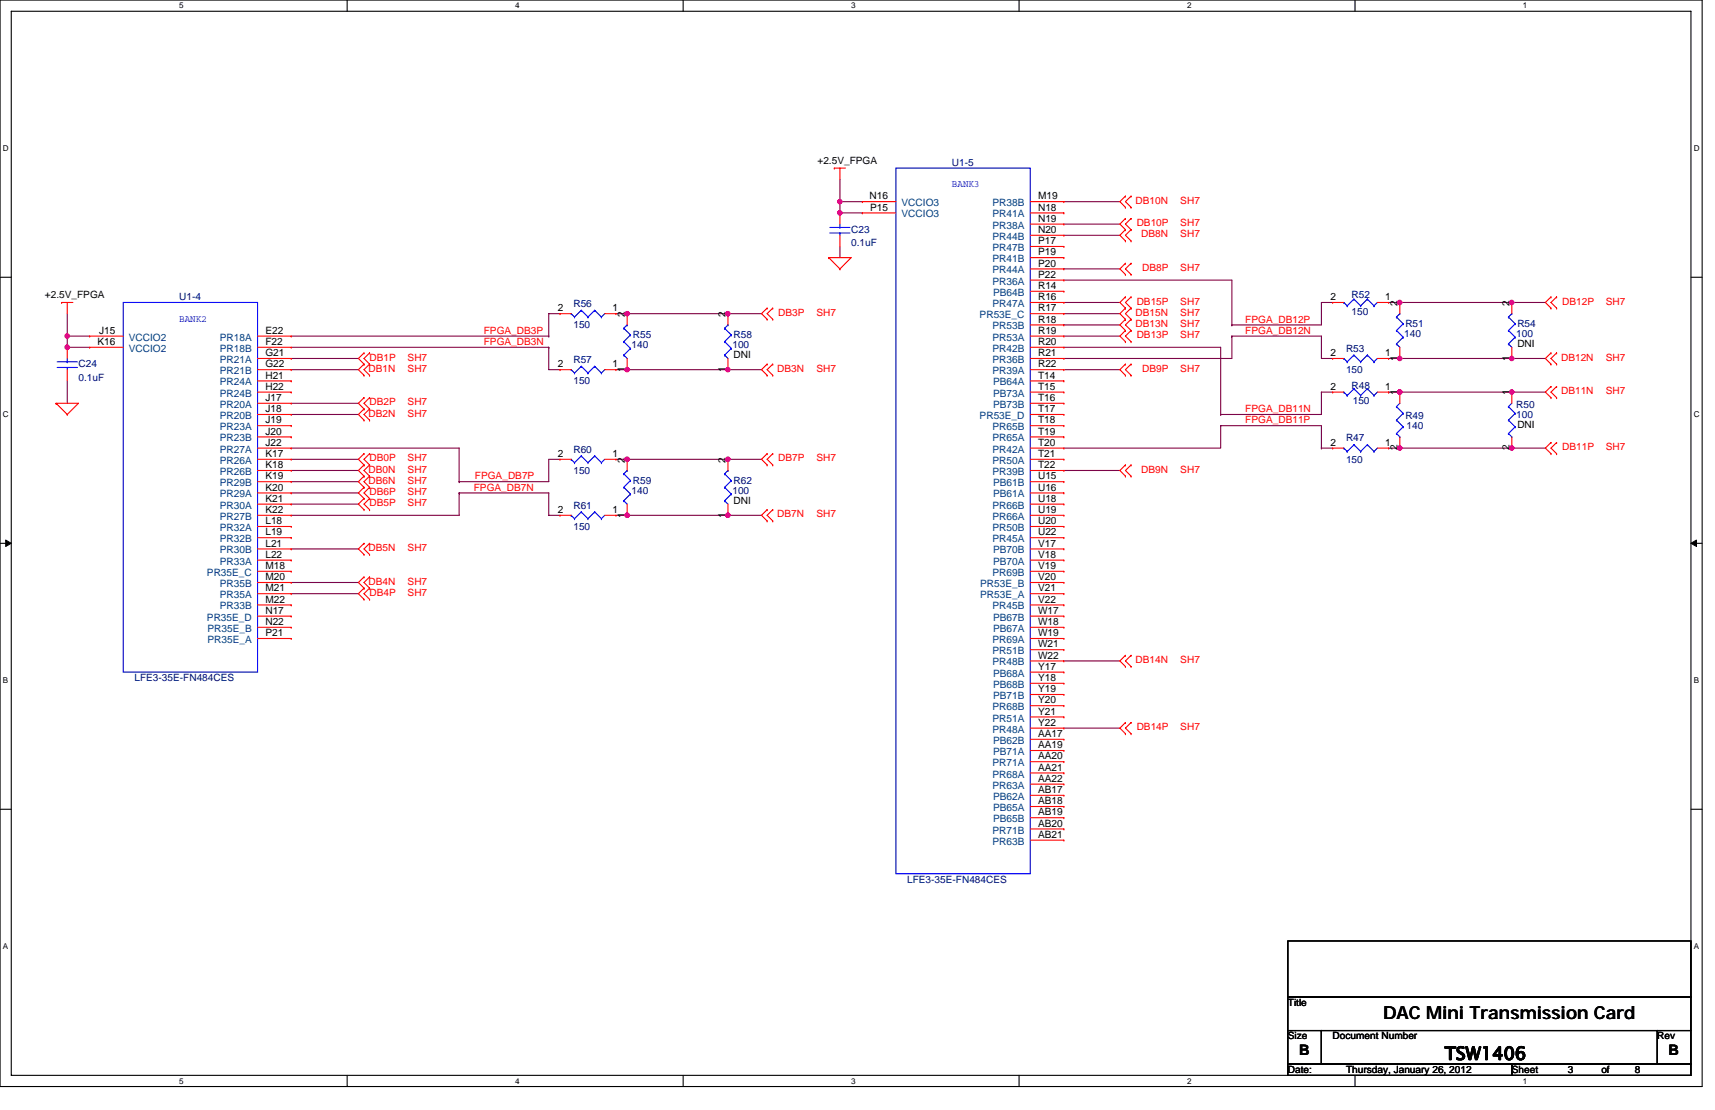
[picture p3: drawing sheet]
<svg xmlns="http://www.w3.org/2000/svg" width="432mm" height="279mm" viewBox="0 0 432 279" stroke-linecap="round" stroke-linejoin="round" font-family="sans-serif">
<path d="M0 0h428.6v273.5h-428.6zM2.8 2.8h422.9v267.9h-422.9z" fill="none" stroke="#000" stroke-width=".28"/>
<g fill="#fff">
<path d="M45.1 .3h1.1v2.3h-1.1z"/>
<path d="M45.1 271h1.1v2.2h-1.1z"/>
</g>
<path d="M87.4 0v2.8M87.4 270.7v2.8" fill="none" stroke="#000" stroke-width=".28"/>
<g fill="#fff">
<path d="M129.7 .3h1.1v2.3h-1.1z"/>
<path d="M129.7 271h1.1v2.2h-1.1z"/>
</g>
<path d="M172 0v2.8M172 270.7v2.8" fill="none" stroke="#000" stroke-width=".28"/>
<g fill="#fff">
<path d="M214.3 .3h1.1v2.3h-1.1z"/>
<path d="M214.3 271h1.1v2.2h-1.1z"/>
</g>
<path d="M256.6 0v2.8M256.6 270.7v2.8" fill="none" stroke="#000" stroke-width=".28"/>
<g fill="#fff">
<path d="M298.9 .3h1.1v2.3h-1.1z"/>
<path d="M298.9 271h1.1v2.2h-1.1z"/>
</g>
<path d="M341.2 0v2.8M341.2 270.7v2.8" fill="none" stroke="#000" stroke-width=".28"/>
<g fill="#fff">
<path d="M383.5 .3h1.1v2.3h-1.1z"/>
<path d="M383.5 271h1.1v2.2h-1.1z"/>
<path d="M.7 36.3h1.5v2.3h-1.5z"/>
<path d="M426.5 36.3h1.4v2.3h-1.4z"/>
<path d="M.7 103.3h1.5v2.2h-1.5z"/>
<path d="M426.5 103.3h1.4v2.2h-1.4z"/>
</g>
<path d="M0 69.8h2.8M425.7 69.8h2.9" fill="none" stroke="#000" stroke-width=".28"/>
<g fill="#fff">
<path d="M.7 170.2h1.4v2.3h-1.4z"/>
<path d="M426.5 170.2h1.3v2.3h-1.3z"/>
</g>
<path d="M0 136.8h2.8M425.7 136.8h2.9" fill="none" stroke="#000" stroke-width=".28"/>
<path d="M1.4 135.9l1.4 .9-1.4 .8zM425.7 136.8l1.4-.9v1.7z" fill="#000" stroke="#000" stroke-width=".25"/>
<g fill="#fff">
<path d="M.7 237.2h1.4v2.2h-1.4z"/>
<path d="M426.4 237.2h1.4v2.2h-1.4z"/>
</g>
<path d="M0 203.7h2.8M425.7 203.7h2.9M324.3 236.9h101.4v14.1h-101.4zM324.3 251h101.4v8.4h-101.4zM324.3 259.4h8.4v8.5h-8.4zM332.7 259.4h84.6v8.5h-84.6zM417.3 259.4h8.4v8.5h-8.4zM324.3 267.9h56.3v2.8h-56.3zM380.6 267.9h45.1v2.8h-45.1z" fill="none" stroke="#000" stroke-width=".28"/>
<g fill="none" stroke="#800040" stroke-width=".28">
<path d="M211.5 50.8h.1M211.5 50.8v2.8h5.6M211.5 50.8h5.6M211.5 45.1v5.7M267.9 50.8h14.1M267.9 56.4h14.1M267.9 59.2h14.1M16.9 79v5.6h5.7M141 79h-2.8v5.6M155.1 79h2.8M157.9 79h.1M157.9 79h33.8"/>
<path d="M183.3 79h.1M211.5 62v2.9M267.9 70.5h42.3v11.3M267.9 67.7h14.1M267.9 76.1h14.1M267.9 79h14.1M335.5 76.1h-2.8v5.7h-22.5M349.6 76.1h2.8M352.4 76.1h36.7M352.4 76.1h.1M16.9 95.9v5.6M16.9 87.4h.1"/>
<path d="M16.9 84.6h.1M16.9 87.4h5.7M16.9 84.6v2.8M73.3 93h16.9M73.3 90.2h16.9M73.3 87.4h64.9M73.3 84.6h64.9M138.2 87.4v5.6h2.8M138.2 84.6h.1M138.2 87.4h.1M155.1 93h2.8M157.9 93h.1"/>
<path d="M157.9 93h33.8M183.3 93h.1M267.9 81.8h14.1M267.9 84.6h14.1M267.9 93h14.1M267.9 87.4h39.4v16.9M310.2 84.6v5.6h-42.3M310.2 81.8h.1M310.2 84.6h.1M310.2 84.6h22.5v5.6h2.8M335.5 98.7h-2.8v5.6h-25.4M349.6 90.2h2.8"/>
<path d="M349.6 98.7h.1M349.6 98.7h39.5M352.4 90.2h36.7M352.4 90.2h.1M352.4 98.7h.1M73.3 104.3h16.9M73.3 101.5h16.9M73.3 118.4h16.9M73.3 115.6h16.9M73.3 112.8h42.3v8.4M141 115.6h-2.8v5.6h-22.6M155.1 115.6h2.8"/>
<path d="M157.9 115.6h.1M157.9 115.6h33.8M183.3 115.6h.1M267.9 118.4h14.1M307.3 104.3h.1M307.3 107.1h.1M307.3 107.1v5.7h-39.4M307.3 107.1h25.4v5.7M332.7 112.8h2.8M332.7 112.8h.1M349.6 112.8h2.8M352.4 112.8h36.7"/>
<path d="M352.4 112.8h.1M73.3 121.2h16.9M73.3 124.1h16.9M73.3 138.2h16.9M73.3 126.9h16.9M115.6 124.1v5.6h-42.3M115.6 121.2h.1M115.6 124.1h.1M115.6 124.1h22.6v5.6h2.8M155.1 129.7h2.8M157.9 129.7h.1M157.9 129.7h33.8"/>
<path d="M183.3 129.7h.1M73.3 146.6h16.9M73.3 149.4h16.9M267.9 166.4h14.1M267.9 183.3h14.1"/>
</g>
<g fill="#f0f" stroke="#f0f" stroke-width=".28">
<circle cx="16.9" cy="87.4" r=".57"/>
<circle cx="211.5" cy="53.6" r=".55"/>
<circle cx="211.5" cy="50.8" r=".55"/>
<circle cx="16.9" cy="84.6" r=".56"/>
<circle cx="380.6" cy="76.1" r=".55"/>
<circle cx="352.4" cy="76.1" r=".55"/>
<circle cx="380.6" cy="90.2" r=".55"/>
<circle cx="352.4" cy="90.2" r=".55"/>
<circle cx="183.3" cy="93" r=".55"/>
<circle cx="183.3" cy="78.9" r=".55"/>
<circle cx="157.9" cy="93" r=".56"/>
<circle cx="157.9" cy="78.9" r=".56"/>
<circle cx="183.3" cy="129.7" r=".56"/>
<circle cx="183.3" cy="115.6" r=".56"/>
<circle cx="157.9" cy="129.7" r=".57"/>
<circle cx="157.9" cy="115.6" r=".57"/>
<circle cx="380.6" cy="112.8" r=".55"/>
<circle cx="352.4" cy="112.8" r=".55"/>
<circle cx="352.4" cy="98.7" r=".55"/>
<circle cx="380.6" cy="98.7" r=".55"/>
</g>
<g fill="none" stroke="#f00" stroke-width=".28">
<path d="M210.1 42.3h.1M210.1 42.3h2.8M211.5 42.3v2.8M211.5 59.2v2.8M211.5 53.6h.1M211.5 53.6v2.8M217.1 50.8h.1M217.1 53.6h.1M217.1 50.8h8.5M217.1 53.6h8.5M259.4 50.8h8.5M259.4 53.6h8.5"/>
<path d="M259.4 56.4h8.5M259.4 59.2h8.5M267.9 50.8h.1M267.9 53.6h.1M267.9 56.4h.1M267.9 59.2h.1M283.4 57.8h.1M283.4 55h.1M283.4 52.2h.1M283.4 49.4h.1M283.4 57.8l-1.4 1.4 1.4 1.4M283.4 55l-1.4 1.4 1.4 1.4"/>
<path d="M283.4 49.4l-1.4 1.4 1.4 1.4M284.8 57.8h.1M284.8 55h.1M284.8 49.4h.1M284.8 52.2h.1M284.8 57.8l-1.4 1.4 1.4 1.4M284.8 55l-1.4 1.4 1.4 1.4M284.8 49.4l-1.4 1.4 1.4 1.4M15.5 76.1h.1M15.5 76.1h2.9M16.9 76.1v2.9M141 79h.1"/>
<path d="M141 79h2.8M152.3 79h2.8M155.1 79h.1M157.9 79h.1M157.9 79v2.8M183.3 79h.1M183.3 79v2.8M193.1 77.6h.1M193.1 77.6l-1.4 1.4 1.4 1.4M194.6 77.6h.1M194.6 77.6l-1.5 1.4 1.5 1.4M208.7 64.9h5.6l-2.8 2.8"/>
<path d="M208.7 64.9h.1M208.7 64.9l2.8 2.8M211.5 67.7h.1M259.4 76.1h8.5M259.4 79h8.5M259.4 62h8.5M259.4 64.9h8.5M259.4 67.7h8.5M259.4 70.5h8.5M259.4 73.3h8.5M267.9 62h.1M267.9 64.9h.1"/>
<path d="M267.9 67.7h.1M267.9 70.5h.1M267.9 73.3h.1M267.9 76.1h.1M267.9 79h.1M283.4 60.6h.1M283.4 77.6h.1M283.4 74.7h.1M283.4 69.1h.1M283.4 66.3h.1M283.4 74.7l-1.4 1.4 1.4 1.5M283.4 77.6l-1.4 1.4 1.4 1.4"/>
<path d="M283.4 66.3l-1.4 1.4 1.4 1.4M284.8 60.6h.1M284.8 74.7h.1M284.8 77.6h.1M284.8 66.3h.1M284.8 69.1h.1M284.8 74.7l-1.4 1.4 1.4 1.5M284.8 77.6l-1.4 1.4 1.4 1.4M284.8 66.3l-1.4 1.4 1.4 1.4M335.5 76.1h.1M335.5 76.1h2.8M346.8 76.1h2.8"/>
<path d="M349.6 76.1h.1M352.4 76.1h.1M352.4 76.1v2.9M380.6 76.1h.1M380.6 76.1v2.9M390.5 77.6h.1M390.5 74.7h.1M390.5 74.7l-1.4 1.4 1.4 1.5M391.9 74.7h.1M391.9 77.6h.1M391.9 74.7l-1.4 1.4 1.4 1.5M16.9 93v2.9"/>
<path d="M16.9 87.4h.1M16.9 87.4v2.8M22.6 84.6h.1M22.6 87.4h.1M22.6 84.6h8.4M22.6 87.4h8.4M64.9 90.2h8.4M64.9 84.6h8.4M64.9 87.4h8.4M64.9 93h8.4M64.9 95.9h8.4M64.9 98.7h8.4"/>
<path d="M73.3 84.6h.1M73.3 87.4h.1M73.3 90.2h.1M73.3 93h.1M73.3 95.9h.1M73.3 98.7h.1M91.7 91.7h.1M91.7 88.8h.1M91.7 94.5h.1M91.7 88.8l-1.5 1.4 1.5 1.5M91.7 91.7l-1.5 1.3 1.5 1.5M93 88.8h.1"/>
<path d="M93 91.7h.1M93 94.5h.1M93 88.8l-1.3 1.4 1.3 1.5M93 91.7l-1.3 1.3 1.3 1.5M141 93h.1M141 93h2.8M152.3 93h2.8M155.1 93h.1M157.9 93h.1M157.9 90.2v2.8M183.3 93h.1M183.3 90.2v2.8"/>
<path d="M193.1 80.4h.1M193.1 94.5h.1M193.1 91.7h.1M193.1 91.7l-1.4 1.3 1.4 1.5M194.6 80.4h.1M194.6 91.7h.1M194.6 94.5h.1M194.6 91.7l-1.5 1.3 1.5 1.5M259.4 90.2h8.5M259.4 84.6h8.5M259.4 87.4h8.5M259.4 93h8.5"/>
<path d="M259.4 95.9h8.5M259.4 98.7h8.5M259.4 81.8h8.5M267.9 81.8h.1M267.9 84.6h.1M267.9 87.4h.1M267.9 90.2h.1M267.9 93h.1M267.9 95.9h.1M267.9 98.7h.1M283.4 80.4h.1M283.4 86h.1"/>
<path d="M283.4 83.2h.1M283.4 94.5h.1M283.4 91.7h.1M283.4 83.2l-1.4 1.4 1.4 1.4M283.4 91.7l-1.4 1.3 1.4 1.5M283.4 80.4l-1.4 1.4 1.4 1.4M284.8 80.4h.1M284.8 83.2h.1M284.8 86h.1M284.8 91.7h.1M284.8 94.5h.1M284.8 83.2l-1.4 1.4 1.4 1.4"/>
<path d="M284.8 91.7l-1.4 1.3 1.4 1.5M284.8 80.4l-1.4 1.4 1.4 1.4M335.5 90.2h.1M335.5 98.7h.1M335.5 90.2h2.8M335.5 98.7h2.8M346.8 90.2h2.8M346.8 98.7h2.8M349.6 90.2h.1M349.6 98.7h.1M352.4 90.2h.1M352.4 98.7h.1"/>
<path d="M352.4 87.4v2.8M352.4 98.7v2.8M380.6 90.2h.1M380.6 98.7h.1M380.6 87.4v2.8M380.6 98.7v2.8M390.5 91.7h.1M390.5 88.8h.1M390.5 97.3h.1M390.5 88.8l-1.4 1.4 1.4 1.5M390.5 97.3l-1.4 1.4 1.4 1.4M391.9 88.8h.1"/>
<path d="M391.9 91.7h.1M391.9 97.3h.1M391.9 88.8l-1.4 1.4 1.4 1.5M391.9 97.3l-1.4 1.4 1.4 1.4M14.1 101.5h5.6l-2.8 2.8M14.1 101.5h.1M14.1 101.5l2.8 2.8M16.9 104.3h.1M64.9 101.5h8.4M64.9 104.3h8.4M64.9 107.1h8.4M64.9 110h8.4"/>
<path d="M64.9 112.8h8.4M64.9 115.6h8.4M64.9 118.4h8.4M73.3 101.5h.1M73.3 104.3h.1M73.3 107.1h.1M73.3 110h.1M73.3 112.8h.1M73.3 115.6h.1M73.3 118.4h.1M91.7 102.9h.1M91.7 100.1h.1"/>
<path d="M91.7 105.7h.1M91.7 117h.1M91.7 114.2h.1M91.7 119.8h.1M91.7 100.1l-1.5 1.4 1.5 1.4M91.7 102.9l-1.5 1.4 1.5 1.4M91.7 114.2l-1.5 1.4 1.5 1.4M91.7 119.8l-1.5 1.4 1.5 1.5M91.7 117l-1.5 1.4 1.5 1.4M93 100.1h.1M93 102.9h.1M93 105.7h.1"/>
<path d="M93 114.2h.1M93 117h.1M93 119.8h.1M93 100.1l-1.3 1.4 1.3 1.4M93 102.9l-1.3 1.4 1.3 1.4M93 114.2l-1.3 1.4 1.3 1.4M93 119.8l-1.3 1.4 1.3 1.5M93 117l-1.3 1.4 1.3 1.4M141 115.6h.1M141 115.6h2.8M152.3 115.6h2.8M155.1 115.6h.1"/>
<path d="M157.9 115.6h.1M157.9 115.6v2.8M183.3 115.6h.1M183.3 115.6v2.8M193.1 117h.1M193.1 114.2h.1M193.1 114.2l-1.4 1.4 1.4 1.4M194.6 114.2h.1M194.6 117h.1M194.6 114.2l-1.5 1.4 1.5 1.4M259.4 101.5h8.5M259.4 104.3h8.5"/>
<path d="M259.4 107.1h8.5M259.4 110h8.5M259.4 112.8h8.5M259.4 115.6h8.5M259.4 118.4h8.5M267.9 101.5h.1M267.9 104.3h.1M267.9 107.1h.1M267.9 110h.1M267.9 112.8h.1M267.9 115.6h.1M267.9 118.4h.1"/>
<path d="M283.4 119.8h.1M283.4 117h.1M283.4 117l-1.4 1.4 1.4 1.4M284.8 117h.1M284.8 119.8h.1M284.8 117l-1.4 1.4 1.4 1.4M335.5 112.8h.1M335.5 112.8h2.8M346.8 112.8h2.8M349.6 112.8h.1M352.4 112.8h.1M352.4 110v2.8"/>
<path d="M380.6 112.8h.1M380.6 110v2.8M390.5 111.4h.1M390.5 114.2h.1M390.5 100.1h.1M390.5 111.4l-1.4 1.4 1.4 1.4M391.9 114.2h.1M391.9 111.4h.1M391.9 100.1h.1M391.9 111.4l-1.4 1.4 1.4 1.4M64.9 121.2h8.4M64.9 124.1h8.4"/>
<path d="M64.9 126.9h8.4M64.9 129.7h8.4M64.9 132.5h8.4M64.9 135.3h8.4M64.9 138.2h8.4M73.3 121.2h.1M73.3 124.1h.1M73.3 126.9h.1M73.3 129.7h.1M73.3 132.5h.1M73.3 135.3h.1M73.3 138.2h.1"/>
<path d="M91.7 125.5h.1M91.7 122.7h.1M91.7 128.3h.1M91.7 139.6h.1M91.7 136.8h.1M91.7 122.7l-1.5 1.4 1.5 1.4M91.7 125.5l-1.5 1.4 1.5 1.4M91.7 136.8l-1.5 1.4 1.5 1.4M93 122.7h.1M93 125.5h.1M93 128.3h.1M93 136.8h.1"/>
<path d="M93 139.6h.1M93 122.7l-1.3 1.4 1.3 1.4M93 125.5l-1.3 1.4 1.3 1.4M93 136.8l-1.3 1.4 1.3 1.4M141 129.7h.1M141 129.7h2.8M152.3 129.7h2.8M155.1 129.7h.1M157.9 129.7h.1M157.9 126.9v2.8M183.3 129.7h.1M183.3 126.9v2.8"/>
<path d="M193.1 131.1h.1M193.1 128.3h.1M193.1 128.3l-1.4 1.4 1.4 1.4M194.6 128.3h.1M194.6 131.1h.1M194.6 128.3l-1.5 1.4 1.5 1.4M259.4 121.2h8.5M259.4 124.1h8.5M259.4 126.9h8.5M259.4 129.7h8.5M259.4 132.5h8.5M259.4 135.3h8.5"/>
<path d="M259.4 138.2h8.5M267.9 121.2h.1M267.9 124.1h.1M267.9 126.9h.1M267.9 129.7h.1M267.9 132.5h.1M267.9 135.3h.1M267.9 138.2h.1M64.9 141h8.4M64.9 143.8h8.4M64.9 146.6h8.4M64.9 149.4h8.4"/>
<path d="M64.9 152.3h8.4M64.9 155.1h8.4M64.9 157.9h8.4M73.3 141h.1M73.3 143.8h.1M73.3 146.6h.1M73.3 149.4h.1M73.3 152.3h.1M73.3 155.1h.1M73.3 157.9h.1M91.7 150.9h.1M91.7 148h.1"/>
<path d="M91.7 145.2h.1M91.7 148l-1.5 1.4 1.5 1.5M91.7 145.2l-1.5 1.4 1.5 1.4M93 148h.1M93 150.9h.1M93 145.2h.1M93 148l-1.3 1.4 1.3 1.5M93 145.2l-1.3 1.4 1.3 1.4M259.4 141h8.5M259.4 143.8h8.5M259.4 146.6h8.5M259.4 149.4h8.5"/>
<path d="M259.4 152.3h8.5M259.4 155.1h8.5M259.4 157.9h8.5M267.9 141h.1M267.9 143.8h.1M267.9 146.6h.1M267.9 149.4h.1M267.9 152.3h.1M267.9 155.1h.1M267.9 157.9h.1M64.9 160.7h8.4M73.3 160.7h.1"/>
<path d="M259.4 160.7h8.5M259.4 163.5h8.5M259.4 166.4h8.5M259.4 169.2h8.5M259.4 172h8.5M259.4 174.8h8.5M259.4 177.6h8.5M267.9 160.7h.1M267.9 163.5h.1M267.9 166.4h.1M267.9 169.2h.1M267.9 172h.1"/>
<path d="M267.9 174.8h.1M267.9 177.6h.1M283.4 167.8h.1M283.4 165h.1M283.4 165l-1.4 1.4 1.4 1.4M284.8 165h.1M284.8 167.8h.1M284.8 165l-1.4 1.4 1.4 1.4M259.4 180.5h8.5M259.4 183.3h8.5M259.4 186.1h8.5M259.4 188.9h8.5"/>
<path d="M259.4 191.7h8.5M259.4 194.6h8.5M259.4 197.4h8.5M267.9 180.5h.1M267.9 183.3h.1M267.9 186.1h.1M267.9 188.9h.1M267.9 191.7h.1M267.9 194.6h.1M267.9 197.4h.1M283.4 184.7h.1M283.4 181.9h.1"/>
<path d="M283.4 181.9l-1.4 1.4 1.4 1.4M284.8 181.9h.1M284.8 184.7h.1M284.8 181.9l-1.4 1.4 1.4 1.4M259.4 200.2h8.5M259.4 203h8.5M259.4 205.8h8.5M259.4 208.7h8.5M259.4 211.5h8.5M267.9 200.2h.1M267.9 203h.1M267.9 205.8h.1"/>
<path d="M267.9 208.7h.1M267.9 211.5h.1"/>
</g>
<g fill="none" stroke="#00f" stroke-width=".28">
<path d="M208.9 57.3h5.1M208.9 58.7h5.1M211.5 58.7v.5M211.5 57.3h.1M211.5 56.4v.9M225.6 42.3h33.8v177.6h-33.8zM31 76.1h33.9v93.1h-33.9zM143.8 79h.1M143.8 79l.9 .8M144.7 79.8h.1M146.3 78.1h.1M146.3 78.1l1.7 1.7"/>
<path d="M146.3 78.1l-1.6 1.7M148 79.8h.1M149.7 78.1h.1M149.7 78.1l1.7 1.7M149.7 78.1l-1.7 1.7M151.4 79.8h.1M152.3 79l-.9 .8M338.3 76.1h.1M338.3 76.1l.9 .9M339.2 77h.1M340.9 75.3h.1M340.9 75.3l1.7 1.7"/>
<path d="M340.9 75.3l-1.7 1.7M342.6 77h.1M344.3 75.3h.1M344.3 75.3l1.6 1.7M344.3 75.3l-1.7 1.7M345.9 77h.1M346.8 76.1l-.9 .9M351.6 79.8h.1M351.6 79.8l1.7 1.7M352.4 79h.1M352.4 79l-.8 .8M379.8 79.8h.1"/>
<path d="M379.8 79.8l1.7 1.7M380.6 79h.1M380.6 79l-.8 .8M14.4 91.1h5.1M14.4 92.5h5.1M16.9 92.5v.5M16.9 91.1h.1M16.9 90.2v.9M143.8 93h.1M143.8 93l.9 .9M144.7 93.9h.1M146.3 92.2h.1"/>
<path d="M146.3 92.2l1.7 1.7M146.3 92.2l-1.6 1.7M148 93.9h.1M149.7 92.2h.1M149.7 92.2l1.7 1.7M149.7 92.2l-1.7 1.7M151.4 93.9h.1M152.3 93l-.9 .9M157.1 89.4h.1M157.1 86h.1M157.1 82.6h.1M157.1 89.4l.8 .8"/>
<path d="M157.1 86l1.6 1.7M157.1 82.6l1.6 1.7M157.9 81.8h.1M157.9 81.8l-.8 .8M158.7 87.7h.1M158.7 84.3h.1M158.7 87.7l-1.6 1.7M158.7 84.3l-1.6 1.7M182.4 89.4h.1M182.4 86h.1M182.4 82.6h.1M182.4 89.4l.9 .8"/>
<path d="M182.4 86l1.7 1.7M182.4 82.6l1.7 1.7M183.3 81.8h.1M183.3 81.8l-.9 .8M184.1 87.7h.1M184.1 84.3h.1M184.1 87.7l-1.7 1.7M184.1 84.3l-1.7 1.7M338.3 90.2h.1M338.3 98.7h.1M338.3 90.2l.9 .9M338.3 98.7l.9 .8"/>
<path d="M339.2 91.1h.1M339.2 99.5h.1M340.9 89.4h.1M340.9 97.9h.1M340.9 89.4l1.7 1.7M340.9 89.4l-1.7 1.7M340.9 97.9l1.7 1.6M340.9 97.9l-1.7 1.6M342.6 91.1h.1M342.6 99.5h.1M344.3 89.4h.1M344.3 97.9h.1"/>
<path d="M344.3 89.4l1.6 1.7M344.3 89.4l-1.7 1.7M344.3 97.9l1.6 1.6M344.3 97.9l-1.7 1.6M345.9 91.1h.1M345.9 99.5h.1M346.8 90.2l-.9 .9M346.8 98.7l-.9 .8M351.6 86.6h.1M351.6 83.2h.1M351.6 86.6l.8 .8M351.6 83.2l1.7 1.7"/>
<path d="M353.3 84.9h.1M353.3 81.5h.1M353.3 84.9l-1.7 1.7M353.3 81.5l-1.7 1.7M379.8 86.6h.1M379.8 83.2h.1M379.8 86.6l.8 .8M379.8 83.2l1.7 1.7M381.5 84.9h.1M381.5 81.5h.1M381.5 84.9l-1.7 1.7M381.5 81.5l-1.7 1.7"/>
<path d="M143.8 115.6h.1M143.8 115.6l.9 .9M144.7 116.5h.1M146.3 114.8h.1M146.3 114.8l1.7 1.7M146.3 114.8l-1.6 1.7M148 116.5h.1M149.7 114.8h.1M149.7 114.8l1.7 1.7M149.7 114.8l-1.7 1.7M151.4 116.5h.1M152.3 115.6l-.9 .9"/>
<path d="M157.1 119.3h.1M157.1 119.3l1.6 1.7M157.9 118.4h.1M157.9 118.4l-.8 .9M182.4 119.3h.1M182.4 119.3l1.7 1.7M183.3 118.4h.1M183.3 118.4l-.9 .9M338.3 112.8h.1M338.3 112.8l.9 .8M339.2 113.6h.1M340.9 112h.1"/>
<path d="M340.9 112l1.7 1.6M340.9 112l-1.7 1.6M342.6 113.6h.1M344.3 112h.1M344.3 112l1.6 1.6M344.3 112l-1.7 1.6M345.9 113.6h.1M346.8 112.8l-.9 .8M351.6 102.4h.1M351.6 105.7h.1M351.6 109.1h.1M351.6 102.4l1.7 1.7"/>
<path d="M351.6 105.7l1.7 1.7M351.6 109.1l.8 .9M352.4 110h.1M352.4 101.5l-.8 .9M353.3 104.1h.1M353.3 107.4h.1M353.3 104.1l-1.7 1.6M353.3 107.4l-1.7 1.7M379.8 102.4h.1M379.8 105.7h.1M379.8 109.1h.1M379.8 102.4l1.7 1.7"/>
<path d="M379.8 105.7l1.7 1.7M379.8 109.1l.8 .9M380.6 110h.1M380.6 101.5l-.8 .9M381.5 104.1h.1M381.5 107.4h.1M381.5 104.1l-1.7 1.6M381.5 107.4l-1.7 1.7M143.8 129.7h.1M143.8 129.7l.9 .9M144.7 130.6h.1M146.3 128.9h.1"/>
<path d="M146.3 128.9l1.7 1.7M146.3 128.9l-1.6 1.7M148 130.6h.1M149.7 128.9h.1M149.7 128.9l1.7 1.7M149.7 128.9l-1.7 1.7M151.4 130.6h.1M152.3 129.7l-.9 .9M157.1 126h.1M157.1 122.7h.1M157.1 126l.8 .9M157.1 122.7l1.6 1.7"/>
<path d="M158.7 124.4h.1M158.7 121h.1M158.7 124.4l-1.6 1.6M158.7 121l-1.6 1.7M182.4 126h.1M182.4 122.7h.1M182.4 126l.9 .9M182.4 122.7l1.7 1.7M184.1 124.4h.1M184.1 121h.1M184.1 124.4l-1.7 1.6M184.1 121l-1.7 1.7"/>
</g>
<g font-size="4.5">
<text x="348.2" y="256.6">DAC Mini Transmission Card</text>
<text x="363.7" y="266.7">TSW1406</text>
</g>
<g font-size="3.7">
<text x="327.1" y="265.6">B</text>
<text x="420.1" y="265.6">B</text>
</g>
<g font-size="2.5">
<text x="205.8" y="41.2">+2.5V_FPGA</text>
<text x="218.9" y="50.2">N16</text>
<text x="219.1" y="53">P15</text>
<text x="261.4" y="50.2">M19</text>
<text x="261.4" y="53">N18</text>
<text x="261.4" y="55.8">N19</text>
<text x="261.4" y="58.6">N20</text>
<text x="261.4" y="61.4">P17</text>
<text x="261.4" y="64.3">P19</text>
<text x="261.4" y="67.1">P20</text>
<text x="261.4" y="69.9">P22</text>
<text x="11.3" y="75">+2.5V_FPGA</text>
<text x="261.4" y="75.5">R16</text>
<text x="261.4" y="72.7">R14</text>
<text x="335" y="75.5">2</text>
<text x="348.8" y="75.5">1</text>
<text x="351.9" y="77" transform="rotate(-90 351.9 77)">2</text>
<text x="380" y="77" transform="rotate(-90 380 77)">2</text>
<text x="140.4" y="78.4">2</text>
<text x="154.2" y="78.4">1</text>
<text x="157.3" y="79.8" transform="rotate(-90 157.3 79.8)">2</text>
<text x="182.7" y="79.8" transform="rotate(-90 182.7 79.8)">2</text>
<text x="261.4" y="81.2">R18</text>
<text x="261.4" y="78.4">R17</text>
<text x="24.5" y="86.8">K16</text>
<text x="25" y="84">J15</text>
<text x="66.8" y="84">E22</text>
<text x="66.8" y="86.8">F22</text>
<text x="66.8" y="89.6">G21</text>
<text x="261.4" y="84">R19</text>
<text x="261.4" y="86.8">R20</text>
<text x="261.4" y="89.6">R21</text>
<text x="335" y="89.6">2</text>
<text x="348.8" y="89.6">1</text>
<text x="382" y="87.4">DNI</text>
<text x="66.8" y="92.5">G22</text>
<text x="66.8" y="95.3">H21</text>
<text x="140.4" y="92.5">2</text>
<text x="154.2" y="92.5">1</text>
<text x="157.3" y="93.6" transform="rotate(-90 157.3 93.6)">1</text>
<text x="182.7" y="93.6" transform="rotate(-90 182.7 93.6)">1</text>
<text x="184.7" y="90.2">DNI</text>
<text x="261.4" y="92.5">R22</text>
<text x="261.4" y="95.3">T14</text>
<text x="351.9" y="90.8" transform="rotate(-90 351.9 90.8)">1</text>
<text x="380" y="90.8" transform="rotate(-90 380 90.8)">1</text>
<text x="66.8" y="98.1">H22</text>
<text x="66.8" y="100.9">J17</text>
<text x="261.4" y="98.1">T15</text>
<text x="261.4" y="100.9">T16</text>
<text x="335" y="98.1">2</text>
<text x="348.8" y="98.1">1</text>
<text x="351.9" y="99.5" transform="rotate(-90 351.9 99.5)">1</text>
<text x="380" y="99.5" transform="rotate(-90 380 99.5)">1</text>
<text x="66.8" y="103.7">J18</text>
<text x="66.8" y="106.6">J19</text>
<text x="261.4" y="106.6">T18</text>
<text x="261.4" y="103.7">T17</text>
<text x="382" y="107.7">DNI</text>
<text x="66.8" y="109.4">J20</text>
<text x="66.8" y="112.2">J22</text>
<text x="261.4" y="109.4">T19</text>
<text x="261.4" y="112.2">T20</text>
<text x="335" y="112.2">2</text>
<text x="348.8" y="112.2">1</text>
<text x="351.9" y="113.4" transform="rotate(-90 351.9 113.4)">2</text>
<text x="380" y="113.4" transform="rotate(-90 380 113.4)">2</text>
<text x="66.8" y="115">K17</text>
<text x="66.8" y="117.8">K18</text>
<text x="140.4" y="115">2</text>
<text x="154.2" y="115">1</text>
<text x="157.3" y="116.5" transform="rotate(-90 157.3 116.5)">2</text>
<text x="182.7" y="116.5" transform="rotate(-90 182.7 116.5)">2</text>
<text x="261.4" y="115">T21</text>
<text x="261.4" y="117.8">T22</text>
<text x="66.8" y="120.7">K19</text>
<text x="66.8" y="123.5">K20</text>
<text x="261.4" y="120.7">U15</text>
<text x="261.4" y="123.5">U16</text>
<text x="66.8" y="126.3">K21</text>
<text x="66.8" y="129.1">K22</text>
<text x="66.8" y="131.9">L18</text>
<text x="140.4" y="129.1">2</text>
<text x="154.2" y="129.1">1</text>
<text x="157.3" y="130.3" transform="rotate(-90 157.3 130.3)">1</text>
<text x="182.7" y="130.3" transform="rotate(-90 182.7 130.3)">1</text>
<text x="184.7" y="126.9">DNI</text>
<text x="261.4" y="126.3">U18</text>
<text x="261.4" y="129.1">U19</text>
<text x="261.4" y="131.9">U20</text>
<text x="66.8" y="134.7">L19</text>
<text x="66.8" y="137.6">L21</text>
<text x="261.4" y="134.7">U22</text>
<text x="261.4" y="137.6">V17</text>
<text x="66.8" y="140.4">L22</text>
<text x="66.8" y="143.2">M18</text>
<text x="261.4" y="143.2">V19</text>
<text x="261.4" y="140.4">V18</text>
<text x="66.8" y="146">M20</text>
<text x="66.8" y="148.8">M21</text>
<text x="261.4" y="146">V20</text>
<text x="261.4" y="148.8">V21</text>
<text x="66.8" y="151.7">M22</text>
<text x="66.8" y="154.5">N17</text>
<text x="261.4" y="151.7">V22</text>
<text x="261.4" y="154.5">W17</text>
<text x="66.8" y="157.3">N22</text>
<text x="66.8" y="160.1">P21</text>
<text x="261.4" y="160.1">W19</text>
<text x="261.4" y="157.3">W18</text>
<text x="261.4" y="162.9">W21</text>
<text x="261.4" y="165.8">W22</text>
<text x="261.4" y="168.6">Y17</text>
<text x="261.4" y="171.4">Y18</text>
<text x="261.4" y="177">Y20</text>
<text x="261.4" y="179.9">Y21</text>
<text x="261.4" y="174.2">Y19</text>
<text x="261.4" y="182.7">Y22</text>
<text x="261.4" y="185.5">AA17</text>
<text x="261.4" y="191.1">AA20</text>
<text x="261.4" y="188.3">AA19</text>
<text x="261.4" y="194">AA21</text>
<text x="261.4" y="196.8">AA22</text>
<text x="261.4" y="199.6">AB17</text>
<text x="261.4" y="202.4">AB18</text>
<text x="261.4" y="208.1">AB20</text>
<text x="261.4" y="205.2">AB19</text>
<text x="261.4" y="210.9">AB21</text>
<text x="324.3" y="253.2">Title</text>
<text x="324.3" y="261.6">Size</text>
<text x="335.5" y="261.6">Document Number</text>
<text x="417.3" y="261.6">Rev</text>
<text x="324.3" y="270.1">Date:</text>
<text x="338.9" y="270.1">Thursday, January 26, 2012</text>
<text x="380.6" y="270.1">Sheet</text>
<text x="394.7" y="270.1">3</text>
<text x="403.2" y="270.1">of</text>
<text x="411.6" y="270.1">8</text>
</g>
<g font-size="2.5" fill="#000080">
<text x="239.7" y="41.7">U1-5</text>
<text x="214.3" y="58.7">C23</text>
<text x="214.3" y="62">0.1uF</text>
<text x="45.1" y="75.6">U1-4</text>
<text x="144.4" y="77.3">R56</text>
<text x="340.3" y="75">R52</text>
<text x="144.4" y="82.6">150</text>
<text x="340.3" y="79.2">150</text>
<text x="353.8" y="82.3">R51</text>
<text x="382" y="82.3">R54</text>
<text x="159" y="87.7">140</text>
<text x="159.3" y="85.2">R55</text>
<text x="184.4" y="87.7">100</text>
<text x="184.7" y="85.2">R58</text>
<text x="338.9" y="88.5">R53</text>
<text x="353.6" y="84.9">140</text>
<text x="381.8" y="84.9">100</text>
<text x="19.7" y="92.5">C24</text>
<text x="19.7" y="95.9">0.1uF</text>
<text x="144.4" y="91.4">R57</text>
<text x="338.9" y="93.9">150</text>
<text x="144.4" y="96.7">150</text>
<text x="340.3" y="97.8">R48</text>
<text x="340.6" y="101.8">150</text>
<text x="353.8" y="105.5">R49</text>
<text x="354.1" y="108">140</text>
<text x="381.8" y="102.6">R50</text>
<text x="381.8" y="105.2">100</text>
<text x="144.4" y="113.9">R60</text>
<text x="338.9" y="111.1">R47</text>
<text x="144.4" y="119.3">150</text>
<text x="338.9" y="116.4">150</text>
<text x="159" y="124.3">140</text>
<text x="159.3" y="121.8">R59</text>
<text x="184.4" y="124.3">100</text>
<text x="184.7" y="121.8">R62</text>
<text x="144.4" y="128">R61</text>
<text x="144.4" y="133.4">150</text>
<text x="33.8" y="171.4">LFE3-35E-FN484CES</text>
<text x="228.4" y="222.2">LFE3-35E-FN484CES</text>
</g>
<g font-size="2.5" fill="#00f">
<text x="239.7" y="47.1">BANK3</text>
<text x="45.1" y="80.9">BANK2</text>
</g>
<g font-size="2.5" fill="#004080">
<text x="227" y="51.9">VCCIO3</text>
<text x="249.9" y="51.9">PR38B</text>
<text x="227" y="54.7">VCCIO3</text>
<text x="249.9" y="54.7">PR41A</text>
<text x="249.9" y="57.6">PR38A</text>
<text x="249.9" y="60.4">PR44B</text>
<text x="249.9" y="63.2">PR47B</text>
<text x="249.9" y="66">PR41B</text>
<text x="249.9" y="68.8">PR44A</text>
<text x="249.9" y="71.6">PR36A</text>
<text x="249.9" y="77.3">PR47A</text>
<text x="250.1" y="74.5">PB64B</text>
<text x="246.7" y="80.1">PR53E_C</text>
<text x="249.9" y="82.9">PR53B</text>
<text x="32.4" y="85.7">VCCIO2</text>
<text x="32.4" y="88.6">VCCIO2</text>
<text x="55.4" y="85.7">PR18A</text>
<text x="55.4" y="88.6">PR18B</text>
<text x="249.9" y="85.7">PR53A</text>
<text x="249.9" y="88.6">PR42B</text>
<text x="55.4" y="91.4">PR21A</text>
<text x="55.4" y="94.2">PR21B</text>
<text x="249.9" y="91.4">PR36B</text>
<text x="249.9" y="94.2">PR39A</text>
<text x="55.4" y="97">PR24A</text>
<text x="55.4" y="99.8">PR24B</text>
<text x="250.1" y="97">PB64A</text>
<text x="250.1" y="99.8">PB73A</text>
<text x="55.4" y="102.7">PR20A</text>
<text x="55.4" y="105.5">PR20B</text>
<text x="246.7" y="105.5">PR53E_D</text>
<text x="250.1" y="102.7">PB73B</text>
<text x="55.4" y="108.3">PR23A</text>
<text x="55.4" y="111.1">PR23B</text>
<text x="55.4" y="113.9">PR27A</text>
<text x="249.9" y="108.3">PR65B</text>
<text x="249.9" y="111.1">PR65A</text>
<text x="249.9" y="113.9">PR42A</text>
<text x="55.4" y="116.8">PR26A</text>
<text x="55.4" y="119.6">PR26B</text>
<text x="249.9" y="116.8">PR50A</text>
<text x="249.9" y="119.6">PR39B</text>
<text x="55.4" y="122.4">PR29B</text>
<text x="55.4" y="125.2">PR29A</text>
<text x="250.1" y="122.4">PB61B</text>
<text x="250.1" y="125.2">PB61A</text>
<text x="55.4" y="128">PR30A</text>
<text x="55.4" y="130.9">PR27B</text>
<text x="249.9" y="128">PR66B</text>
<text x="249.9" y="130.9">PR66A</text>
<text x="55.4" y="133.7">PR32A</text>
<text x="55.4" y="136.5">PR32B</text>
<text x="249.9" y="133.7">PR50B</text>
<text x="249.9" y="136.5">PR45A</text>
<text x="55.4" y="139.3">PR30B</text>
<text x="55.4" y="142.1">PR33A</text>
<text x="250.1" y="139.3">PB70B</text>
<text x="250.1" y="142.1">PB70A</text>
<text x="52.1" y="144.9">PR35E_C</text>
<text x="55.4" y="147.8">PR35B</text>
<text x="246.8" y="147.8">PR53E_B</text>
<text x="249.9" y="144.9">PR69B</text>
<text x="55.4" y="150.6">PR35A</text>
<text x="55.4" y="153.4">PR33B</text>
<text x="246.8" y="150.6">PR53E_A</text>
<text x="249.9" y="153.4">PR45B</text>
<text x="52.1" y="156.2">PR35E_D</text>
<text x="52.3" y="159">PR35E_B</text>
<text x="52.3" y="161.9">PR35E_A</text>
<text x="249.9" y="161.9">PR69A</text>
<text x="250.1" y="156.2">PB67B</text>
<text x="250.1" y="159">PB67A</text>
<text x="249.9" y="164.7">PR51B</text>
<text x="249.9" y="167.5">PR48B</text>
<text x="250.1" y="170.3">PB68A</text>
<text x="250.1" y="173.1">PB68B</text>
<text x="249.9" y="178.8">PR68B</text>
<text x="250.1" y="176">PB71B</text>
<text x="249.9" y="181.6">PR51A</text>
<text x="249.9" y="184.4">PR48A</text>
<text x="250.1" y="187.2">PB62B</text>
<text x="250.1" y="190.1">PB71A</text>
<text x="249.9" y="192.9">PR71A</text>
<text x="249.9" y="195.7">PR68A</text>
<text x="249.9" y="198.5">PR63A</text>
<text x="250.1" y="201.3">PB62A</text>
<text x="249.9" y="209.8">PR71B</text>
<text x="250.1" y="204.2">PB65A</text>
<text x="250.1" y="207">PB65B</text>
<text x="249.9" y="212.6">PR63B</text>
</g>
<g font-size="2.5" fill="#f00">
<text x="285.9" y="51.3">DB10N</text>
<text x="297.2" y="51.3">SH7</text>
<text x="286.2" y="57">DB10P</text>
<text x="287.3" y="59.8">DB8N</text>
<text x="297.2" y="59.8">SH7</text>
<text x="297.2" y="57">SH7</text>
<text x="287.6" y="68.2">DB8P</text>
<text x="297.2" y="68.2">SH7</text>
<text x="286.2" y="76.7">DB15P</text>
<text x="297.2" y="76.7">SH7</text>
<text x="393.3" y="76.7">DB12P</text>
<text x="404.3" y="76.7">SH7</text>
<text x="196" y="79.5">DB3P</text>
<text x="205.5" y="79.5">SH7</text>
<text x="285.9" y="79.5">DB15N</text>
<text x="285.9" y="82.3">DB13N</text>
<text x="297.2" y="79.5">SH7</text>
<text x="297.2" y="82.3">SH7</text>
<text x="313.5" y="81.2">FPGA_DB12P</text>
<text x="121.8" y="84">FPGA_DB3P</text>
<text x="121.8" y="86.8">FPGA_DB3N</text>
<text x="286.2" y="85.2">DB13P</text>
<text x="297.2" y="85.2">SH7</text>
<text x="313.5" y="84">FPGA_DB12N</text>
<text x="92.8" y="93.6">DB1N</text>
<text x="93" y="90.8">DB1P</text>
<text x="102.6" y="93.6">SH7</text>
<text x="102.6" y="90.8">SH7</text>
<text x="195.7" y="93.6">DB3N</text>
<text x="205.5" y="93.6">SH7</text>
<text x="287.6" y="93.6">DB9P</text>
<text x="297.2" y="93.6">SH7</text>
<text x="393" y="90.8">DB12N</text>
<text x="404.3" y="90.8">SH7</text>
<text x="393" y="99.3">DB11N</text>
<text x="404.3" y="99.3">SH7</text>
<text x="92.8" y="104.9">DB2N</text>
<text x="93" y="102.1">DB2P</text>
<text x="102.6" y="104.9">SH7</text>
<text x="102.6" y="102.1">SH7</text>
<text x="313.5" y="103.8">FPGA_DB11N</text>
<text x="313.5" y="106.6">FPGA_DB11P</text>
<text x="393.3" y="113.3">DB11P</text>
<text x="404.3" y="113.3">SH7</text>
<text x="92.8" y="119">DB0N</text>
<text x="93" y="116.2">DB0P</text>
<text x="102.6" y="119">SH7</text>
<text x="102.6" y="116.2">SH7</text>
<text x="196" y="116.2">DB7P</text>
<text x="205.5" y="116.2">SH7</text>
<text x="287.3" y="119">DB9N</text>
<text x="297.2" y="119">SH7</text>
<text x="92.8" y="121.8">DB6N</text>
<text x="93" y="124.6">DB6P</text>
<text x="102.6" y="121.8">SH7</text>
<text x="102.6" y="124.6">SH7</text>
<text x="119.3" y="123.5">FPGA_DB7N</text>
<text x="119.6" y="120.7">FPGA_DB7P</text>
<text x="93" y="127.4">DB5P</text>
<text x="102.6" y="127.4">SH7</text>
<text x="195.7" y="130.3">DB7N</text>
<text x="205.5" y="130.3">SH7</text>
<text x="92.8" y="138.7">DB5N</text>
<text x="102.6" y="138.7">SH7</text>
<text x="92.8" y="147.2">DB4N</text>
<text x="93" y="150">DB4P</text>
<text x="102.6" y="147.2">SH7</text>
<text x="102.6" y="150">SH7</text>
<text x="285.9" y="166.9">DB14N</text>
<text x="297.2" y="166.9">SH7</text>
<text x="286.2" y="183.8">DB14P</text>
<text x="297.2" y="183.8">SH7</text>
</g>
<g font-size="2">
<text x="45.1" y="2.1">5</text>
<text x="129.7" y="2.1">4</text>
<text x="214.3" y="2.1">3</text>
<text x="298.9" y="2.1">2</text>
<text x="383.5" y="2.1">1</text>
<text x=".7" y="38.1">D</text>
<text x="426.5" y="38.1">D</text>
<text x=".7" y="105.1">C</text>
<text x="426.5" y="105.1">C</text>
<text x=".7" y="172">B</text>
<text x="426.5" y="172">B</text>
<text x=".7" y="239">A</text>
<text x="426.5" y="239">A</text>
<text x="45.1" y="272.8">5</text>
<text x="129.7" y="272.8">4</text>
<text x="214.3" y="272.8">3</text>
<text x="298.9" y="272.8">2</text>
<text x="383.5" y="272.8">1</text>
</g>
</svg>
